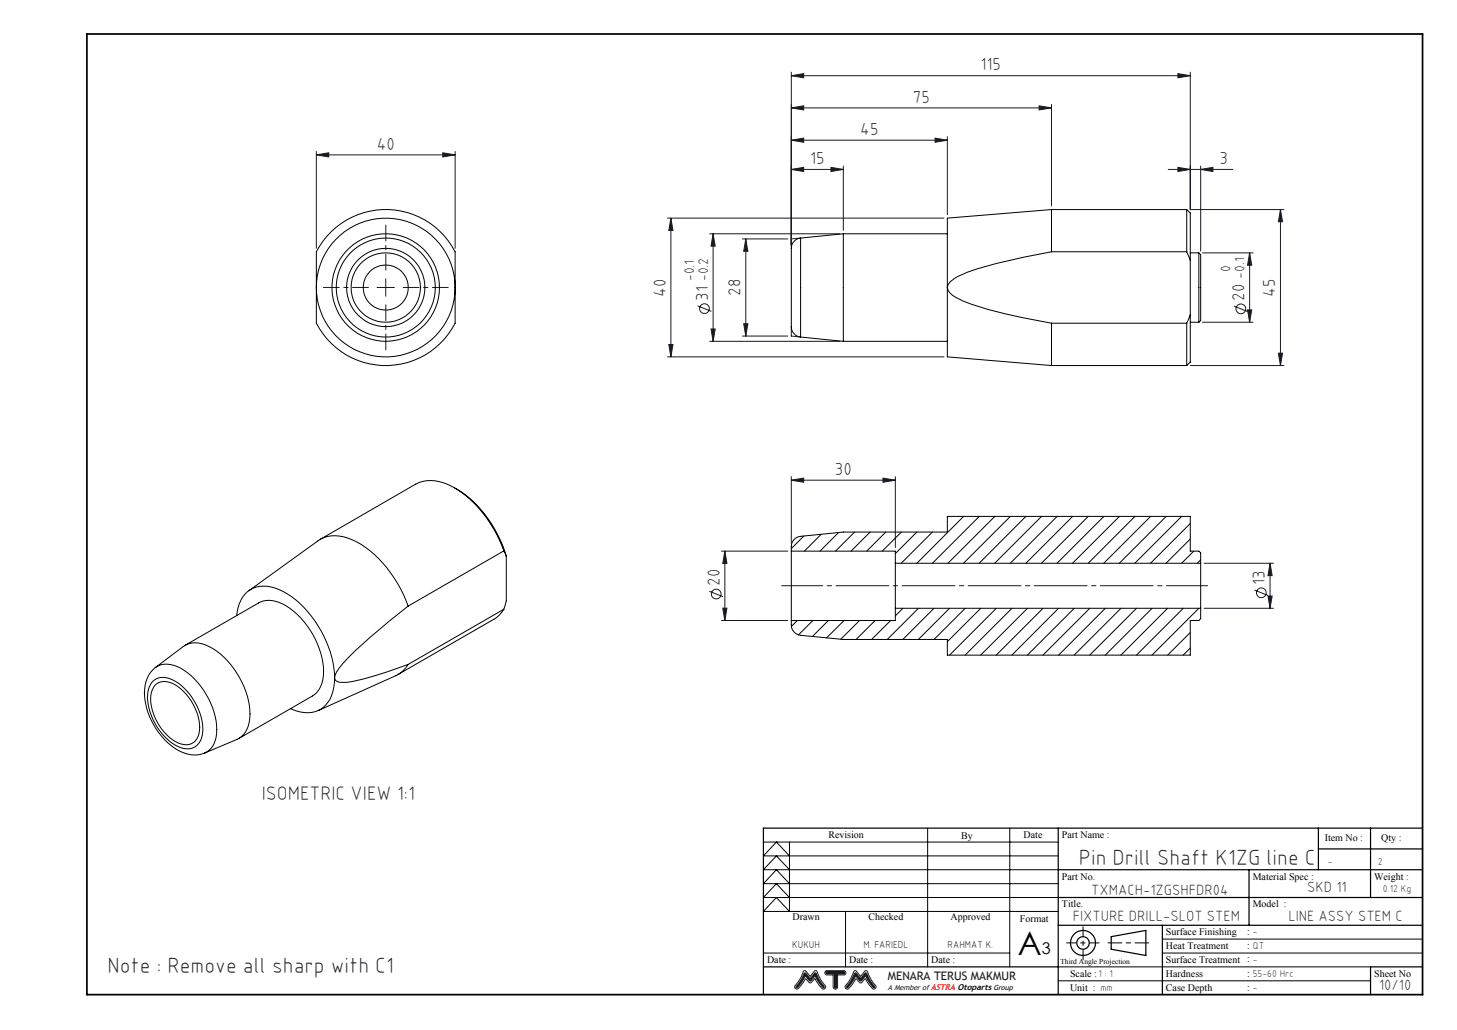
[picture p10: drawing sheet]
<svg xmlns="http://www.w3.org/2000/svg" width="420mm" height="297mm" viewBox="0 0 420 297" stroke-linecap="round" stroke-linejoin="round" font-family="sans-serif">
<g fill="none" stroke="#000" stroke-width=".35">
<path d="M305 238.8v48M380 238.8v12M395.1 238.8v20M410.1 238.8h-190v48M305 250.8h105.1M305 258.8h105.1M360 250.8v16M380 244.8h30.1M220.1 278.8h84.9M305 266.8h105.1M320.3 270.1l10-1.8v7.2l-10-1.8zM335.1 266.8v20"/>
<path d="M410.1 278.8h-15v8"/>
<circle cx="312.2" cy="271.9" r="1.8"/>
<circle cx="312.2" cy="271.9" r="3.6"/>
</g>
<path d="M231.6 280.1l.6-.2 1.4 1.6 1.3-1.6 .5 .1a15.2 15.2 0 0 0 2.6 4.5l-.1 .4-.4 .3a1.07 1.07 0 0 1-1.1-.8l-1.5-2.1-1.1 1.1h-.4l-1.2-1.2a7.6 7.6 0 0 1-2.5 3l-.5-.3-.1-.5 1.7-2.5zM231.9 280.6h.3l1.3 1.5 1.3-1.5h.4l.9 1.9 1.5 1.9-.2 .4a8.9 8.9 0 0 1-2.4-3.3l-1.4 1.4-1.3-1.3-.2-.1a6.6 6.6 0 0 1-2.5 3.3l-.1-.3 1.5-2zM238 280l5.2-.1a.62 .62 0 0 1 .6 .6 .62 .62 0 0 1-.6 .6h-1.8v3.5a.64 .64 0 0 1-.6 .6 .64 .64 0 0 1-.6-.6v-3.5h-2l-.4-.5zM238.3 280.3h5l.2 .3-.3 .1h-2.2v4l-.2 .1-.2-.1v-4h-2.2l-.2-.2zM244.1 284.7v.1M246.2 280l.5-.1 1.4 1.6 1.3-1.6 .5 .1a15.2 15.2 0 0 0 2.7 4.5l-.2 .4-.3 .3a1.07 1.07 0 0 1-1.2-.8l-1.5-2.2-1.2 1.2h-.4l-1-1.2a7.6 7.6 0 0 1-2.6 3l-.5-.3v-.6l1.4-1.9zM246.3 280.7l.5-.1 1.3 1.5 1.3-1.5h.4l.8 1.9 1.5 1.9-.1 .4a8.9 8.9 0 0 1-2.5-3.3l-1.4 1.4-1.5-1.4a6.6 6.6 0 0 1-2.4 3.3l-.1-.4 1.4-1.9z" fill="none" stroke="#191924" stroke-width=".29"/>
<path d="M307.4 271.9h9.4" fill="none" stroke="#000" stroke-width=".29" stroke-dasharray="15.2 1.3 1.3 1.3" stroke-dashoffset="12.5"/>
<path d="M312.2 276.8v-9.6" fill="none" stroke="#000" stroke-width=".29" stroke-dasharray="15.2 1.3 1.3 1.3" stroke-dashoffset="12.4"/>
<path d="M319.4 271.9h11.8" fill="none" stroke="#000" stroke-width=".29" stroke-dasharray="15.2 1.3 1.3 1.3" stroke-dashoffset="11.3"/>
<path d="M25 9.8h385.1v277h-385.1z" fill="none" stroke="#000" stroke-width=".5"/>
<g fill="none" stroke="#000" stroke-width=".29">
<path d="M267.4 238.8v40M291.1 238.8v40M220.1 242.8h84.9M227.6 250.8l-3.8-4-3.7 4h84.9M227.6 242.8v20l-3.8-4-3.7 4h84.9M227.6 258.8l-3.8-4-3.7 4h84.9M227.6 254.8l-3.8-4-3.7 4h84.9M227.6 246.8l-3.8-4-3.7 4h84.9M220.1 274.8h71M243.7 262.8v16M305 278.8h90.1M335.1 274.8h75"/>
<path d="M335.1 270.8h75M305 282.8h90.1"/>
</g>
<path d="M238.2 280.4l.1 .3h2.3v4l.2 .1 .2-.1v-4h2.3l.2-.1-.2-.3zM246.3 280.6l-1 2.2-1.3 1.7 .2 .3h.2l1-1.2 1.2-2.1h.2l1.2 1.4 1.6-1.4 1.9 2.9 .3 .4 .3-.1-1.4-2.1-.9-2h-.4l-1.3 1.5-1.4-1.5zM231.9 280.6h.4l1.2 1.5 1.4-1.5h.3l1 2 1.4 2.1-.3 .1-.4-.4-1.9-2.9h-.2l-1.2 1.4-.3-.1-1-1.2-.2-.1-1 1.8-1.2 1.5h-.3l-.1-.4 1.3-1.6z" fill-rule="evenodd" fill="#191924"/>
<g fill="none" stroke="#191924" stroke-width=".29">
<path d="M228.1 31.1l3.6-.6v1.2zM228.1 21.8l3.6-.6v1.2zM228.1 20.8v50.8M228.1 31.1h75M228.1 21.8h115M269.6 39.8l3.5 .6-3.5 .6zM273.1 39.4v22.5M299.5 30.5l3.6 .6-3.6 .6zM303.1 30.1v29.3M339.5 21.2l3.6 .6-3.6 .6zM343.1 20.8v39.6h27M91.2 44.7l3.6-.6v1.2z"/>
<path d="M91.2 43.7v27.9M91.2 44.7h40M127.6 44.1l3.6 .6-3.6 .6zM131.2 43.7v27.9M228.1 40.4l3.6-.6v1.2zM228.1 48.9l3.6-.6v1.2zM228.1 40.4h45M228.1 48.9h15M239.5 48.3l3.6 .6-3.6 .6zM243.1 47.9v18.5M336.8 48.9h18.6M339.5 48.3l3.6 .6-3.6 .6z"/>
<path d="M346.1 48.9l3.5-.6v1.2zM346.1 47.9v24.5M192.4 62.9h79.7M193.4 62.9v40M193.4 62.9l.6 3.6h-1.2zM204.6 67.4h37.5M205.6 67.4v31M205.6 67.4l.6 3.6h-1.2zM214 68.9h13.1M215 68.9v28M215 68.9l.6 3.6h-1.2zM230.8 68.6l-2.7 .3"/>
<path d="M346.6 72.9h14.6M360.2 72.9v20M360.2 72.9l.6 3.6h-1.2zM369.1 60.4v45M369.1 60.4l.6 3.6h-1.2zM108.7 82.9h5M111.2 80.4v5M192.8 99.3h1.2l-.6 3.6zM201.1 88.2l4 1.6M204.6 98.4h37.5M205 94.9h1.2l-.6 3.5zM214 96.9h13.1"/>
<path d="M214.4 93.3h1.2l-.6 3.6zM228.1 94.2v2.7l2.7 .3M346.6 92.9h14.6M355.7 88.3l4 1.5M359.6 89.4h1.2l-.6 3.5zM192.4 102.9h79.7M343.1 105.4h27M368.5 101.8h1.2l-.6 3.6zM228.1 138.5l3.6-.6v1.2zM228.1 137.4v19.2M228.1 138.5h30M254.5 137.9l3.6 .6-3.6 .6z"/>
<path d="M258.1 137.4v20.5M208 158.9h19.1M209 158.9l.5 3.6h-1.1zM209 158.9v20M204.5 170.5l4 1.6M208 178.9h19.1M208.4 175.4h1.1l-.5 3.5zM347.1 162.4h20M347.1 175.4h20M361.6 170.1l4 1.6M365.5 171.9h1.2l-.6 3.5zM366.1 162.4l.6 3.6h-1.2z"/>
<path d="M366.1 162.4v13"/>
<circle cx="203.1" cy="89" r="1.4"/>
<circle cx="357.7" cy="89.1" r="1.4"/>
<circle cx="206.5" cy="171.3" r="1.4"/>
<circle cx="363.6" cy="170.9" r="1.39"/>
</g>
<path d="M111.2 77.9v-13M106.2 82.9h-13M111.2 87.9v13M116.2 82.9h13" fill="none" stroke="#191924" stroke-width=".29" stroke-dasharray="15.2 1.3 1.3 1.3" stroke-dashoffset="10.6"/>
<path d="M225.3 168.9h122.8" fill="none" stroke="#191924" stroke-width=".29" stroke-dasharray="15.2 1.3 1.3 1.3" stroke-dashoffset="3.4"/>
<g fill="#191924">
<path d="M215 68.9l.6 3.6h-1.2zM214.4 93.3h1.2l-.6 3.6z"/>
<path d="M299.5 30.5l3.6 .6-3.6 .6zM228.1 31.1l3.6-.6v1.2z"/>
<path d="M91.2 44.7l3.6-.6v1.2zM127.6 44.1l3.6 .6-3.6 .6zM228.1 40.4l3.6-.6v1.2zM269.6 39.8l3.5 .6-3.5 .6zM228.1 21.8l3.6-.6v1.2zM339.5 21.2l3.6 .6-3.6 .6zM228.1 48.9l3.6-.6v1.2zM239.5 48.3l3.6 .6-3.6 .6zM339.5 48.3l3.6 .6-3.6 .6zM346.1 48.9l3.5-.6v1.2z"/>
<path d="M254.5 137.9l3.6 .6-3.6 .6zM228.1 138.5l3.6-.6v1.2z"/>
<path d="M205.6 67.4l.6 3.6h-1.2zM205 94.9h1.2l-.6 3.5zM193.4 62.9l.6 3.6h-1.2zM192.8 99.3h1.2l-.6 3.6zM369.1 60.4l.6 3.6h-1.2zM368.5 101.8h1.2l-.6 3.6zM360.2 72.9l.6 3.6h-1.2zM359.6 89.4h1.2l-.6 3.5z"/>
<path d="M209 158.9l.5 3.6h-1.1zM208.4 175.4h1.1l-.5 3.5zM366.1 162.4l.6 3.6h-1.2zM365.5 171.9h1.2l-.6 3.5z"/>
</g>
<g fill="none" stroke="#000" stroke-width=".29">
<path d="M230.8 68.6a3.3 3.3 0 0 0-2.7 4.1v20.4a3.3 3.3 0 0 0 2.7 4.1M230.8 68.6v28.6M243.1 67.4v31M243.1 67.4h30M243.1 67.4l-12.3 1.2M303.1 72.6a149.3 149.3 0 0 0-24.2 5.9 8.9 8.9 0 0 0-5.8 4.1v.3M303.1 60.4v12.2M303.1 60.4l-30 2.5v20M303.1 60.4h39M303.1 72.6h39M342.1 72.6l1 2.4M342.1 60.4v12.2"/>
<path d="M342.1 60.4l1 1v13.6M343.1 72.9h2.5M343.1 75v15.8M345.6 72.9l.5 .5v19l-.5 .5M345.6 72.9v20M91.2 82.9v-10.3a22.5 22.5 0 0 1 40 0v10.3M91.2 82.9a20 20 0 0 1 20-20 20 20 0 0 1 20 20M91.2 82.9a20 20 0 0 0 20 20 20 20 0 0 0 20-20M91.2 82.9v10.3a22.5 22.5 0 0 0 40 0v-10.3M230.8 97.2l12.3 1.2M243.1 98.4h30M273.1 82.9a3.4 3.4 0 0 0 2.2 2.8 54 54 0 0 0 14.4 4.8l13.4 2.7"/>
<path d="M273.1 82.9v20l30 2.5M303.1 93.2v12.2M303.1 93.2h39M342.1 93.2v12.2M343.1 90.8l-1 2.4M343.1 90.8v13.6l-1 1M343.1 92.9h2.5M303.1 105.4h39M92.3 155.5l27.5-15.9a10.9 10.9 0 0 1 10.7 .8 34.6 34.6 0 0 1 14.7 18.5M131.1 140.7a33.3 33.3 0 0 1 14.8 19.7M145.2 158.9l.7 1.5M145.2 158.9l-27.5 15.9"/>
<path d="M228.1 158.9a3.3 3.3 0 0 1 2.7-4.2l12.3-1.3h30v-4.5h70v10h2.5l.5 .5v3M228.1 158.9v20M228.1 158.9h30v3.5M231.7 154.5l-3.6 3.7M236.7 154.1l-4.8 4.8M241.7 153.6l-5.3 5.3M246.3 153.4l-5.5 5.5M250.8 153.4l-5.5 5.5M255.3 153.4l-5.5 5.5M259.8 153.4l-5.5 5.5M264.3 153.4l-6.2 6.2M268.8 153.4l-9 9"/>
<path d="M273.3 148.9l-.2 .2M277.8 148.9l-13.5 13.5M282.3 148.9l-13.5 13.5M286.8 148.9l-13.5 13.5M291.3 148.9l-13.6 13.5M295.7 148.9l-13.4 13.5M300.2 148.9l-13.5 13.5M304.7 148.9l-13.5 13.5M309.2 148.9l-13.5 13.5M313.7 148.9l-13.5 13.5M318.2 148.9l-13.5 13.5M322.7 148.9l-13.5 13.5"/>
<path d="M327.2 148.9l-13.5 13.5M331.7 148.9l-13.5 13.5M336.2 148.9l-13.5 13.5M340.6 148.9l-13.5 13.5M343.1 151l-11.5 11.4M343.1 155.4l-7 7M344.1 158.9l-3.5 3.5M68.2 177.5a8.5 8.5 0 0 1 5.7-8.2 12.3 12.3 0 0 1 10.2 2.8 31.6 31.6 0 0 1 12.3 23.3M71.8 170.3l19.9-14.3a9.6 9.6 0 0 1 9.9-.3 32.9 32.9 0 0 1 15.4 17.4l.7 1.7M117.7 174.8a156.6 156.6 0 0 0-19 16.7 7.5 7.5 0 0 0-2.3 3.9M145.2 175.7a7.7 7.7 0 0 1-2.9 2.9l-27.5 15.9M145.2 175.7l-27.5 15.9"/>
<path d="M145.9 160.4v12.9l-.7 2.4M229.8 178.9l-1.7 1.7M234.3 178.9l-4.1 4.2M238.8 178.9l-4.6 4.6M243.3 178.9l-5 5M247.8 178.9l-5.4 5.4M252.3 178.9l-5.5 5.5M256.8 178.9l-5.6 5.5M258.1 162.4v13M258.1 175.4v3.5h-30M258.1 175.4h88M258.1 162.4h88"/>
<path d="M260.3 175.4l-2.2 2.2M264.8 175.4l-9 9M269.2 175.4l-9 9M273.7 175.4l-9 9M278.2 175.4l-9 9M282.7 175.4l-9.6 9.6M287.2 175.4l-13.5 13.5M291.7 175.4l-13.5 13.5M296.2 175.4l-13.5 13.5M300.7 175.4l-13.5 13.5M305.2 175.4l-13.5 13.5M309.7 175.4l-13.5 13.5"/>
<path d="M314.1 175.4l-13.5 13.5M318.6 175.4l-13.4 13.5M323.1 175.4l-13.5 13.5M327.6 175.4l-13.5 13.5M332.1 175.4l-13.5 13.5M336.6 175.4l-13.5 13.5M341.1 175.4l-13.5 13.5M345.6 175.4l-13.5 13.5M346.1 175.4v3l-.5 .5h-2.5v10h-70v-4.5h-30l-12.3-1.2a3.3 3.3 0 0 1-2.7-4.3M346.1 162.4v13M346.1 161.4l-1 1M44.2 196.3a5.3 5.3 0 0 1 6.3 .1 17.4 17.4 0 0 1 7.9 14.8 4.6 4.6 0 0 1-7 4.1 17 17 0 0 1-8.8-15.3 5.7 5.7 0 0 1 1.6-3.7z"/>
<path d="M44.7 197.6a4.5 4.5 0 0 1 5.8-.2 15.4 15.4 0 0 1 7 13.3 4.1 4.1 0 0 1-6.2 3.5 15.2 15.2 0 0 1-7.8-13.6 5.7 5.7 0 0 1 1.2-3zM44.8 192.5a10 10 0 0 0-2.8 10.4 20.1 20.1 0 0 0 10.5 14 8.2 8.2 0 0 0 6.5 .2M44.8 192.5l8-6.1a6.7 6.7 0 0 1 7.5 0 23.6 23.6 0 0 1 11.7 20.6 6.9 6.9 0 0 1-3.7 6.2l-9.3 3.9M44.8 192.5a7.1 7.1 0 0 1 8.4 .9 21.9 21.9 0 0 1 9.2 18.1 6.1 6.1 0 0 1-3.4 5.6M53.3 186.1l21.3-12.3a7.5 7.5 0 0 1 8 1 23.9 23.9 0 0 1 10.6 20 7.2 7.2 0 0 1-3.1 5.9l-21.2 12.2M96.4 195.4a10.4 10.4 0 0 1-3.9 9.1 9 9 0 0 1-8.8-.2M117.7 191.6a92 92 0 0 1-18 5.2 3.1 3.1 0 0 1-3-.7l-.3-.7M117.7 191.6a7.8 7.8 0 0 1-3.6 3.2l-22.4 10.1M343.1 182.4l-6.5 6.5M343.1 186.9l-2 2"/>
<circle cx="111.2" cy="82.9" r="15.5"/>
<circle cx="111.2" cy="82.9" r="6.5"/>
<circle cx="111.2" cy="82.9" r="10"/>
<circle cx="111.2" cy="82.9" r="11.3"/>
<circle cx="111.2" cy="82.9" r="14.3"/>
</g>
<text font-size="9.3" x="293.4" y="275.2">A</text>
<g font-size="6.3" fill="#191924">
<text x="311" y="249.3">Pin Drill Shaft K1ZG line C</text>
<text x="31" y="280.5">Note : Remove all sharp with C1</text>
</g>
<text font-size="5.6" fill="#191924" x="75.4" y="230.7">ISOMETRIC VIEW 1:1</text>
<g font-size="5" fill="#191924">
<text x="282.6" y="20.3">115</text>
<text x="263.2" y="29.6">75</text>
<text x="248" y="38.9">45</text>
<text x="108.6" y="43.1">40</text>
<text x="233.5" y="47.3">15</text>
<text x="351.6" y="47.3">3</text>
<text x="191.9" y="85.5" transform="rotate(-90 191.9 85.5)">40</text>
<text x="204.1" y="86.7" transform="rotate(-90 204.1 86.7)">31</text>
<text x="213.5" y="85.3" transform="rotate(-90 213.5 85.3)">28</text>
<text x="358.7" y="86.7" transform="rotate(-90 358.7 86.7)">20</text>
<text x="367.6" y="85.5" transform="rotate(-90 367.6 85.5)">45</text>
<text x="240.7" y="136.9">30</text>
<text x="207.5" y="169" transform="rotate(-90 207.5 169)">20</text>
<text x="364.6" y="168.6" transform="rotate(-90 364.6 168.6)">13</text>
</g>
<text font-size="4.7" x="300.3" y="275.2">3</text>
<g font-size="4.3" fill="#191924">
<text x="314.6" y="258">TXMACH-1ZGSHFDR04</text>
<text x="376.8" y="257.1">SKD 11</text>
<text x="309.3" y="265.6">FIXTURE DRILL-SLOT STEM</text>
<text x="371.4" y="265.6">LINE ASSY STEM C</text>
<text x="397.5" y="285.4">10/10</text>
</g>
<g font-size="4" fill="#191924">
<text x="200.1" y="81.1" transform="rotate(-90 200.1 81.1)">-0.1</text>
<text x="204.1" y="81.1" transform="rotate(-90 204.1 81.1)">-0.2</text>
<text x="354.7" y="78.5" transform="rotate(-90 354.7 78.5)">0</text>
<text x="358.7" y="80.4" transform="rotate(-90 358.7 80.4)">-0.1</text>
</g>
<text font-size="3.4" fill="#191924" x="255.9" y="282.6">MENARA TERUS MAKMUR</text>
<g font-size="2.9">
<text x="238.8" y="241.5">Revision</text>
<text x="277.1" y="241.9">By</text>
<text x="295.1" y="241.5">Date</text>
<text x="306.1" y="241.6">Part Name :</text>
<text x="381.9" y="242.4">Item No :</text>
<text x="398.2" y="242.4">Qty :</text>
<text x="306.1" y="253.6">Part No.</text>
<text x="361.1" y="253.6">Material Spec :</text>
<text x="396.1" y="253.6">Weight :</text>
<text x="306.1" y="261.6">Title.</text>
<text x="361.1" y="261.6">Model :</text>
<text x="228.5" y="265.3">Drawn</text>
<text x="250.3" y="265.3">Checked</text>
<text x="274" y="265.3">Approved</text>
<text x="294" y="265.9">Format</text>
<text x="336.1" y="269.6">Surface Finishing</text>
<text x="228.4" y="273.5">KUKUH</text>
<text x="248.9" y="273.5">M. FARIEDL</text>
<text x="273.2" y="273.5">RAHMAT K.</text>
<text x="336.1" y="273.6">Heat Treatment</text>
<text x="221.1" y="277.6">Date :</text>
<text x="244.8" y="277.6">Date :</text>
<text x="268.4" y="277.6">Date :</text>
<text x="308.5" y="281.6">Scale :1 : 1</text>
<text x="336.1" y="281.6">Hardness</text>
<text x="336.1" y="277.6">Surface Treatment</text>
<text x="396.1" y="281.6">Sheet No</text>
<text x="308.5" y="285.6">Unit : mm</text>
<text x="336.1" y="285.6">Case Depth</text>
</g>
<g font-size="2.9" fill="#191924">
<text x="382.8" y="249.3">-</text>
<text x="397.2" y="249.3">2</text>
<text x="398.6" y="257.1">0.12 Kg</text>
</g>
<g font-size="2.7" fill="#191924">
<text x="359.5" y="269.7">: -</text>
<text x="359.5" y="273.7">: QT</text>
<text x="359.5" y="277.5">: -</text>
<text x="359.5" y="281.7">: 55-60 Hrc</text>
<text x="359.5" y="285.7">: -</text>
</g>
<text font-size="2.2" x="305.7" y="278">Third Angle Projection</text>
<text font-size="2.1" fill="#191924" x="256" y="285.4">A Member of ASTRA Otoparts Group</text>
</svg>
